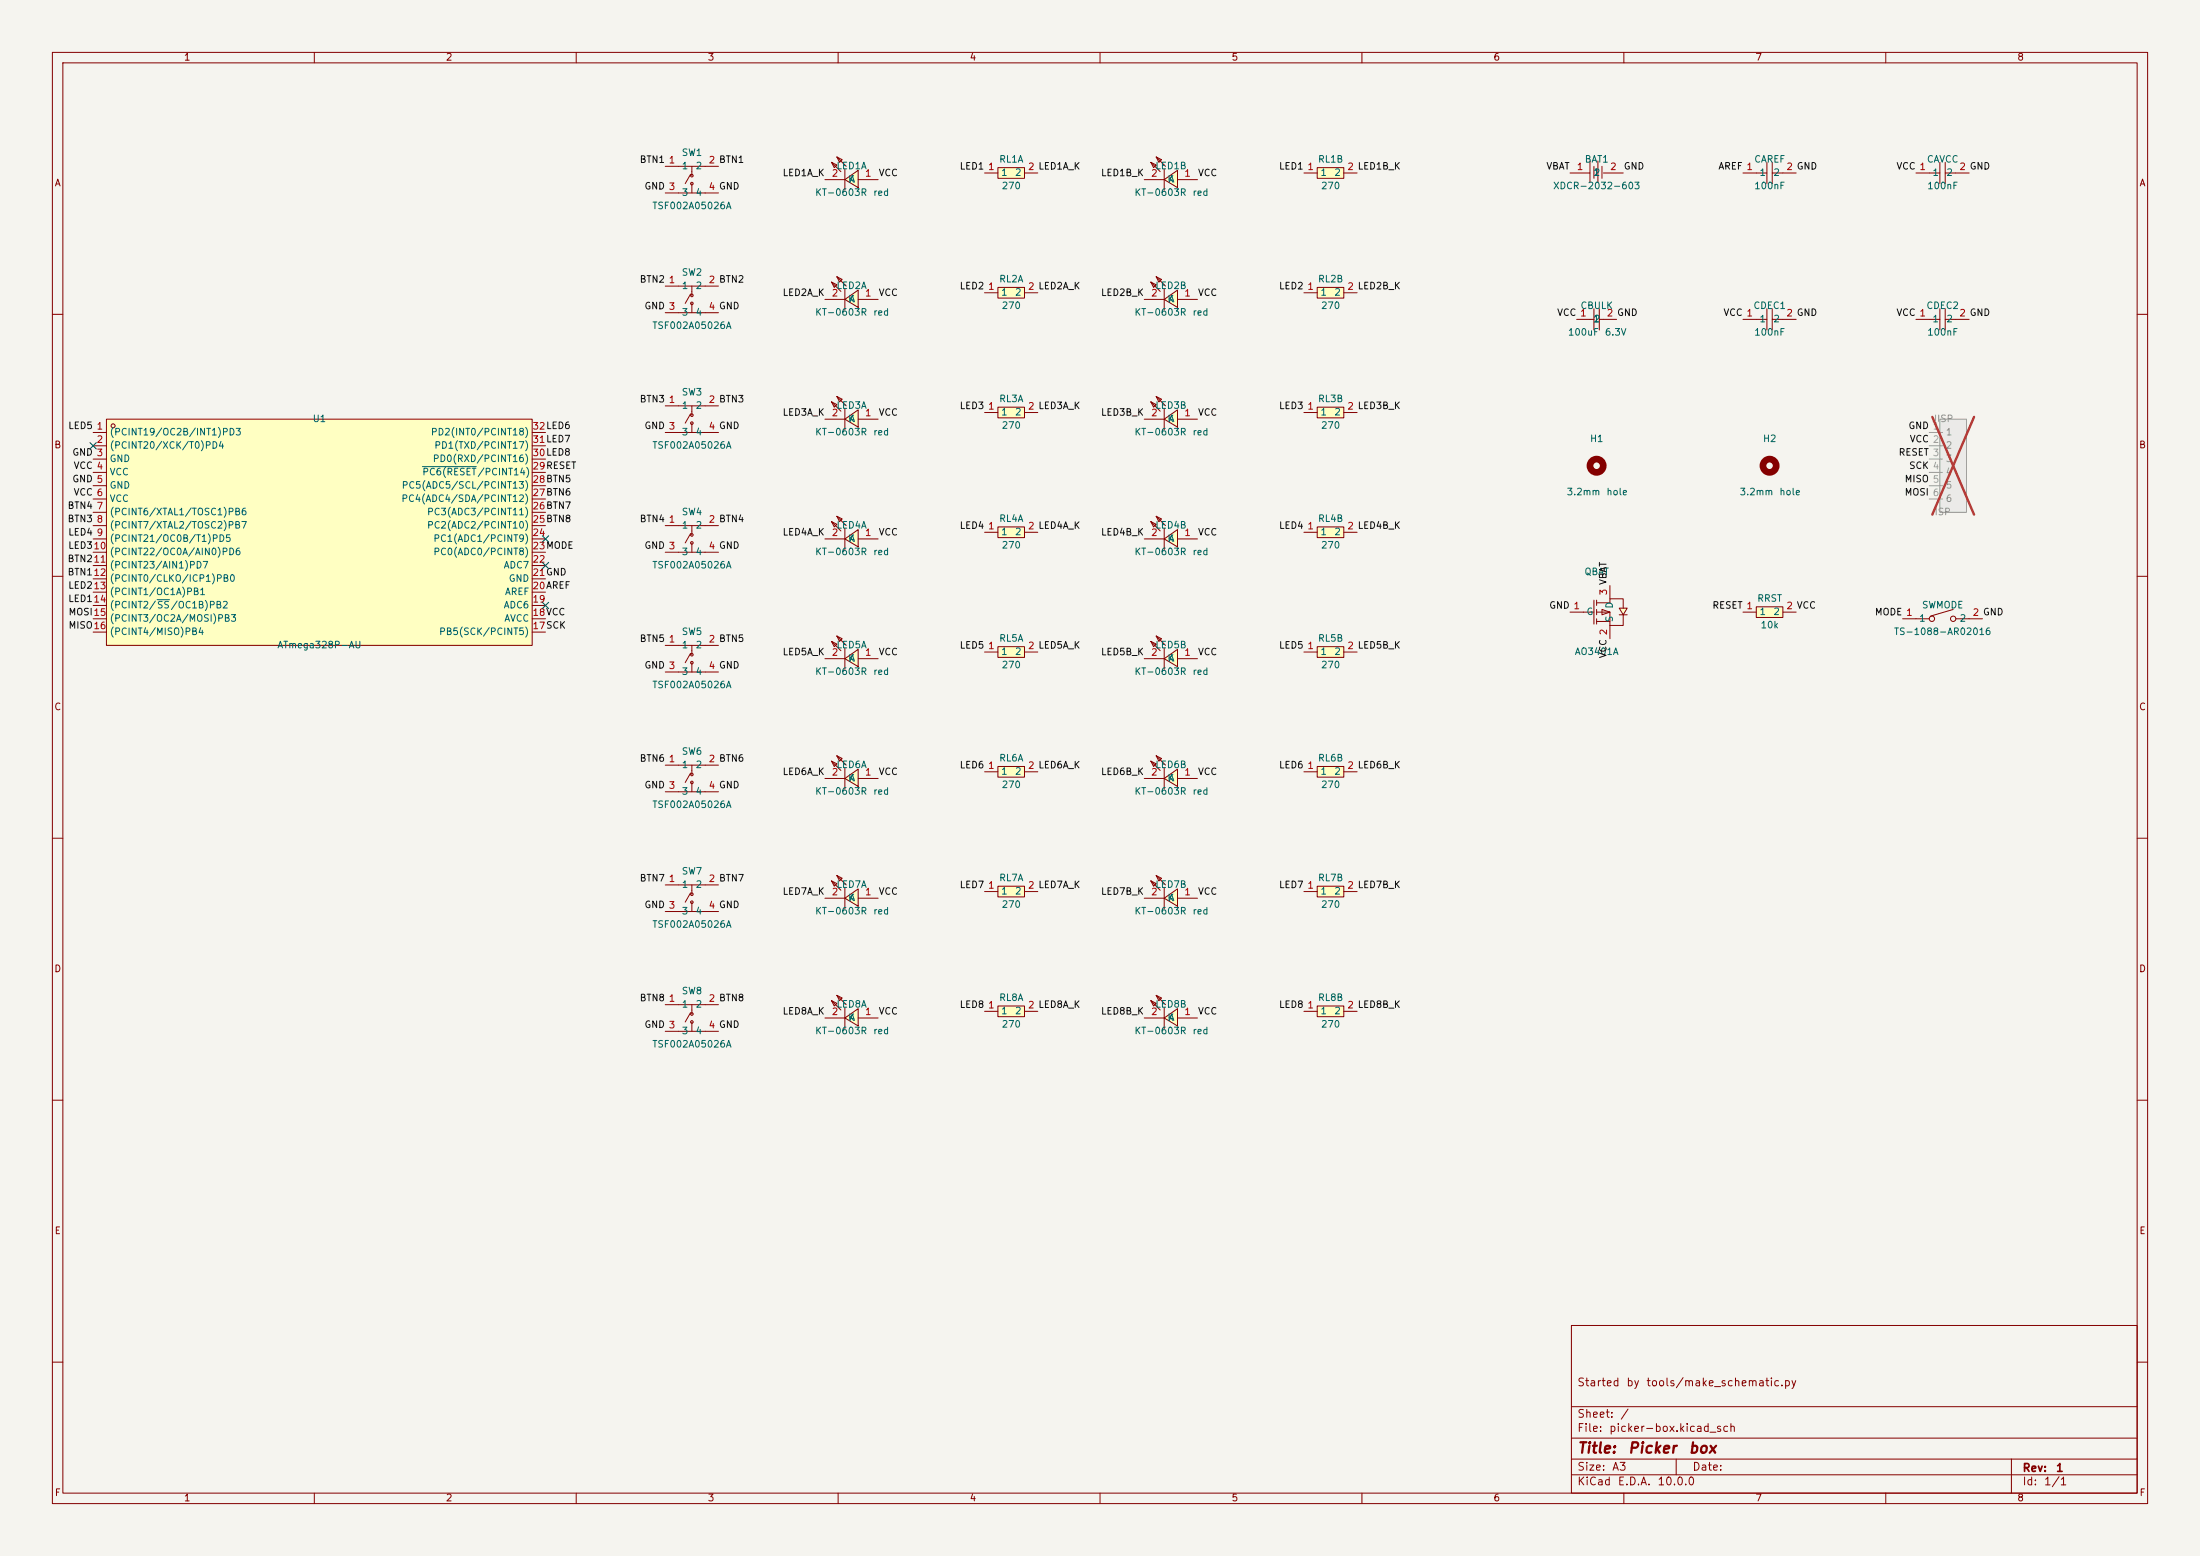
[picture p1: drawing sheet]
<svg xmlns="http://www.w3.org/2000/svg" width="420mm" height="297mm" viewBox="0 0 420 297" stroke-linecap="round" stroke-linejoin="round" font-family="sans-serif">
<path d="M0 0h420v297h-420z" fill="#f5f4ef" stroke="#f5f4ef" stroke-width=".19"/>
<g fill="none" stroke="#840000" stroke-width=".19">
<path d="M10 10h400v277h-400zM12 12h396v273h-396zM60 10v2M110 10v2M160 10v2M210 10v2M260 10v2M310 10v2M360 10v2M10 60h2M408 60h2M10 110h2"/>
<path d="M408 110h2M10 160h2M408 160h2M10 210h2M408 210h2M300 253h108v32h-108zM10 260h2M300 278.5h108M300 274.5h108M300 268.5h108M320 278.5v3M384 278.5v6.5"/>
<path d="M408 260h2M60 285v2M110 285v2M160 285v2M210 285v2M260 285v2M300 281.5h108M310 285v2M360 285v2"/>
</g>
<path d="M190.5 146.3h5.1v2h-5.1z" fill="#ffffc2"/>
<path d="M188 147.3h2.5M190.5 146.3h5.1v2h-5.1zM195.6 147.3h2.5" fill="none" stroke="#840000" stroke-width=".19"/>
<path d="M251.5 169.2h5v2h-5z" fill="#ffffc2"/>
<path d="M248.9 170.2h2.6M251.5 169.2h5v2h-5zM256.5 170.2h2.6" fill="none" stroke="#840000" stroke-width=".19"/>
<path d="M251.5 146.3h5v2h-5z" fill="#ffffc2"/>
<g fill="none" stroke="#840000" stroke-width=".19">
<path d="M365.8 33h4.5M370.3 31v4M371.3 33h4.6M371.3 31v4M363.2 118.1h5.1M372.9 116.3l-4.4 1.3M373.4 118.1h5.1M248.9 147.3h2.6M251.5 146.3h5v2h-5zM256.5 147.3h2.6"/>
<circle cx="368.8" cy="118.1" r=".51"/>
<circle cx="372.9" cy="118.1" r=".51"/>
</g>
<g fill="#ffffc2">
<path d="M219.7 99.6l1 .5-.5 .5z"/>
<path d="M220.7 98.5l1 .6-.5 .5z"/>
<path d="M222.2 102.9l2.6-1.8v3.3z"/>
</g>
<path d="M219.7 99.6l1 .5-.5 .5zM219.7 99.6l1.8 1.8M220.7 98.5l1 .6-.5 .5zM220.7 98.5l1.8 1.8M218.4 102.9h3.8M222.2 102.9l2.6-1.8v3.3zM222.2 100.8v4.1M224.8 102.9h3.8" fill="none" stroke="#840000" stroke-width=".19"/>
<path d="M20.3 80h81.3v43.2h-81.3z" fill="#ffffc2"/>
<g fill="none" stroke="#840000" stroke-width=".19">
<path d="M304.3 58.9v4.1M305.3 58.9v4.1M301 61h3.3M305.3 61h3.3M17.8 82.6h2.5M17.8 85.1h2.5M17.8 87.6h2.5M17.8 90.2h2.5M17.8 92.7h2.5M17.8 95.3h2.5M17.8 97.8h2.5M20.3 80h81.3v43.2h-81.3z"/>
<path d="M101.6 82.6h2.5M101.6 85.1h2.5M101.6 87.6h2.5M101.6 90.2h2.5M101.6 92.7h2.5M101.6 95.3h2.5M101.6 97.8h2.5M17.8 100.3h2.5M17.8 102.9h2.5M17.8 105.4h2.5M17.8 108h2.5M17.8 110.5h2.5"/>
<path d="M17.8 113h2.5M17.8 115.6h2.5M17.8 118.1h2.5M101.6 100.3h2.5M101.6 102.9h2.5M101.6 105.4h2.5M101.6 108h2.5M101.6 110.5h2.5M101.6 113h2.5M101.6 115.6h2.5M101.6 118.1h2.5M17.8 120.7h2.5"/>
<path d="M101.6 120.7h2.5"/>
<circle cx="21.6" cy="81.3" r=".38"/>
</g>
<path d="M80.6 89.1h10.3M30 114.5h2.4" fill="none" stroke="#006464" stroke-width=".19"/>
<circle cx="304.8" cy="88.9" r="1.27" fill="none" stroke="#840000" stroke-width="1.3"/>
<path d="M335.3 115.8h5.1v2.1h-5.1z" fill="#ffffc2"/>
<path d="M332.7 116.8h2.6M335.3 115.8h5.1v2.1h-5.1zM340.4 116.8h2.5" fill="none" stroke="#840000" stroke-width=".19"/>
<path d="M251.5 192h5v2.1h-5z" fill="#ffffc2"/>
<path d="M248.9 193h2.6M251.5 192h5v2.1h-5zM256.5 193h2.6" fill="none" stroke="#840000" stroke-width=".19"/>
<g fill="#ffffc2">
<path d="M219.7 191l1 .5-.5 .5z"/>
<path d="M220.7 190l1 .5-.5 .5z"/>
<path d="M222.2 194.3l2.6-1.8v3.3z"/>
</g>
<path d="M218.4 194.3h3.8M219.7 191l1 .5-.5 .5zM219.7 191l1.8 1.8M220.7 190l1 .5-.5 .5zM220.7 190l1.8 1.8M222.2 194.3l2.6-1.8v3.3zM222.2 192.3v4M224.8 194.3h3.8" fill="none" stroke="#840000" stroke-width=".19"/>
<g fill="#ffffc2">
<path d="M219.7 168.2l1 .5-.5 .5z"/>
<path d="M220.7 167.1l1 .5-.5 .6z"/>
<path d="M222.2 171.5l2.6-1.8v3.3z"/>
</g>
<path d="M218.4 171.5h3.8M219.7 168.2l1 .5-.5 .5zM219.7 168.2l1.8 1.7M220.7 167.1l1 .5-.5 .6zM220.7 167.1l1.8 1.8M222.2 171.5l2.6-1.8v3.3zM222.2 169.4v4.1M224.8 171.5h3.8" fill="none" stroke="#840000" stroke-width=".19"/>
<circle cx="337.8" cy="88.9" r="1.27" fill="none" stroke="#840000" stroke-width="1.3"/>
<path d="M370.3 80h5.1v17.8h-5.1z" fill="#ebeae8"/>
<path d="M368.3 82.6h2.5M368.3 85.1h2.5M368.3 87.6h2.5M368.3 90.2h2.5M368.3 92.7h2.5M368.3 95.3h2.5M370.3 80h5.1v17.8h-5.1z" fill="none" stroke="#9c9b98" stroke-width=".19"/>
<path d="M368.9 79.6l8 18.6M376.9 79.6l-8 18.6" fill="none" stroke="#e12e31" stroke-width=".46"/>
<g fill="#ffffc2">
<path d="M305.8 116.3l1.5 .5-1.5 .6z"/>
<path d="M309.1 116.1h1.5l-.7 1.3z"/>
</g>
<g fill="none" stroke="#840000" stroke-width=".19">
<path d="M299.7 116.8h4.6M304.3 114.5v4.6M304.8 116.8h2.5v2.6M304.8 115.1h2.5v-.8h2.6v1.8M304.8 114.5v1.1M304.8 116.3v1.1M304.8 118.1v1M304.8 118.6h2.5M305.8 116.3l1.5 .5-1.5 .6zM307.3 111.8v2.5M307.3 119.4v2.5M309.1 116.1h1.5l-.7 1.3z"/>
<path d="M309.1 117.4h1.5M309.9 117.4v2h-2.6"/>
</g>
<g fill="#ffffc2">
<path d="M219.7 122.4l1 .5-.5 .5z"/>
<path d="M220.7 121.4l1 .5-.5 .5z"/>
<path d="M222.2 125.7l2.6-1.8v3.3z"/>
</g>
<path d="M218.4 125.7h3.8M219.7 122.4l1 .5-.5 .5zM219.7 122.4l1.8 1.8M220.7 121.4l1 .5-.5 .5zM220.7 121.4l1.8 1.8M222.2 125.7l2.6-1.8v3.3zM222.2 123.7v4.1M224.8 125.7h3.8" fill="none" stroke="#840000" stroke-width=".19"/>
<g fill="#ffffc2">
<path d="M219.7 145.3l1 .5-.5 .5z"/>
<path d="M220.7 144.3l1 .5-.5 .5z"/>
<path d="M222.2 148.6l2.6-1.8v3.3z"/>
</g>
<path d="M370.3 58.9v4.1M371.3 58.9v4.1M365.8 61h4.5M371.3 61h4.6M218.4 148.6h3.8M219.7 145.3l1 .5-.5 .5zM219.7 145.3l1.8 1.8M220.7 144.3l1 .5-.5 .5zM220.7 144.3l1.8 1.8M222.2 148.6l2.6-1.8v3.3zM222.2 146.6v4M224.8 148.6h3.8" fill="none" stroke="#840000" stroke-width=".19"/>
<path d="M251.5 123.4h5v2.1h-5z" fill="#ffffc2"/>
<path d="M337.3 58.9v4.1M338.3 58.9v4.1M332.7 61h4.6M338.3 61h4.6M248.9 124.5h2.6M251.5 123.4h5v2.1h-5zM256.5 124.5h2.6" fill="none" stroke="#840000" stroke-width=".19"/>
<path d="M190.5 192h5.1v2.1h-5.1z" fill="#ffffc2"/>
<path d="M188 193h2.5M190.5 192h5.1v2.1h-5.1zM195.6 193h2.5" fill="none" stroke="#840000" stroke-width=".19"/>
<path d="M190.5 169.2h5.1v2h-5.1z" fill="#ffffc2"/>
<path d="M332.7 33h4.6M337.3 31v4M338.3 33h4.6M338.3 31v4M188 170.2h2.5M190.5 169.2h5.1v2h-5.1zM195.6 170.2h2.5" fill="none" stroke="#840000" stroke-width=".19"/>
<path d="M190.5 123.4h5.1v2.1h-5.1z" fill="#ffffc2"/>
<path d="M188 124.5h2.5M190.5 123.4h5.1v2.1h-5.1zM195.6 124.5h2.5" fill="none" stroke="#840000" stroke-width=".19"/>
<path d="M251.5 54.9h5v2h-5z" fill="#ffffc2"/>
<g fill="none" stroke="#840000" stroke-width=".19">
<path d="M299.7 33h3.8M303.5 30.7v4.1M304.3 31.8v2.2M305 30.7v4.1M305.8 31.8v2.2M306.1 33h3.8M248.9 55.9h2.6M251.5 54.9h5v2h-5zM256.5 55.9h2.6M127 191.8h10.2M127 196.9h10.2M131.8 193.3l-1 1.8"/>
<path d="M132.1 191.8v1.8M132.1 195.1v1.8"/>
<circle cx="132.1" cy="195.1" r=".25"/>
<circle cx="132.1" cy="193.6" r=".25"/>
</g>
<g fill="#ffffc2">
<path d="M158.7 145.3l1.1 .5-.5 .5z"/>
<path d="M159.8 144.3l1 .5-.5 .5z"/>
<path d="M161.3 148.6l2.5-1.8v3.3z"/>
</g>
<g fill="none" stroke="#840000" stroke-width=".19">
<path d="M127 100.3h10.2M127 105.4h10.2M131.8 101.8l-1 1.8M132.1 100.3v1.8M132.1 103.6v1.8M127 123.2h10.2M127 128.3h10.2M131.8 124.7l-1 1.8M132.1 123.2v1.8M132.1 126.5v1.8M157.5 148.6h3.8M158.7 145.3l1.1 .5-.5 .5z"/>
<path d="M158.7 145.3l1.8 1.8M159.8 144.3l1 .5-.5 .5zM159.8 144.3l1.7 1.8M161.3 148.6l2.5-1.8v3.3zM161.3 146.6v4M163.8 148.6h3.8"/>
<circle cx="132.1" cy="102.1" r=".25"/>
<circle cx="132.1" cy="103.6" r=".25"/>
<circle cx="132.1" cy="125" r=".25"/>
<circle cx="132.1" cy="126.5" r=".25"/>
</g>
<g fill="#ffffc2">
<path d="M158.7 122.4l1.1 .5-.5 .5z"/>
<path d="M159.8 121.4l1 .5-.5 .5z"/>
<path d="M161.3 125.7l2.5-1.8v3.3z"/>
</g>
<path d="M157.5 125.7h3.8M158.7 122.4l1.1 .5-.5 .5zM158.7 122.4l1.8 1.8M159.8 121.4l1 .5-.5 .5zM159.8 121.4l1.7 1.8M161.3 125.7l2.5-1.8v3.3zM161.3 123.7v4.1M163.8 125.7h3.8" fill="none" stroke="#840000" stroke-width=".19"/>
<g fill="#ffffc2">
<path d="M158.7 99.6l1.1 .5-.5 .5z"/>
<path d="M159.8 98.5l1 .6-.5 .5z"/>
<path d="M161.3 102.9l2.5-1.8v3.3z"/>
</g>
<path d="M158.7 99.6l1.1 .5-.5 .5zM158.7 99.6l1.8 1.8M159.8 98.5l1 .6-.5 .5zM159.8 98.5l1.7 1.8M157.5 102.9h3.8M161.3 102.9l2.5-1.8v3.3zM161.3 100.8v4.1M163.8 102.9h3.8" fill="none" stroke="#840000" stroke-width=".19"/>
<g fill="#ffffc2">
<path d="M158.7 168.2l1.1 .5-.5 .5z"/>
<path d="M159.8 167.1l1 .5-.5 .6z"/>
<path d="M161.3 171.5l2.5-1.8v3.3z"/>
</g>
<path d="M157.5 171.5h3.8M158.7 168.2l1.1 .5-.5 .5zM158.7 168.2l1.8 1.7M159.8 167.1l1 .5-.5 .6zM159.8 167.1l1.7 1.8M161.3 171.5l2.5-1.8v3.3zM161.3 169.4v4.1M163.8 171.5h3.8" fill="none" stroke="#840000" stroke-width=".19"/>
<g fill="#ffffc2">
<path d="M158.7 191l1.1 .5-.5 .5z"/>
<path d="M159.8 190l1 .5-.5 .5z"/>
<path d="M161.3 194.3l2.5-1.8v3.3z"/>
</g>
<g fill="none" stroke="#840000" stroke-width=".19">
<path d="M127 146.1h10.2M127 151.1h10.2M131.8 147.6l-1 1.7M132.1 146.1v1.7M132.1 149.3v1.8M127 168.9h10.2M127 174h10.2M131.8 170.4l-1 1.8M132.1 168.9v1.8M132.1 172.2v1.8M157.5 194.3h3.8M158.7 191l1.1 .5-.5 .5z"/>
<path d="M158.7 191l1.8 1.8M159.8 190l1 .5-.5 .5zM159.8 190l1.7 1.8M161.3 194.3l2.5-1.8v3.3zM161.3 192.3v4M163.8 194.3h3.8"/>
<circle cx="132.1" cy="149.3" r=".25"/>
<circle cx="132.1" cy="147.8" r=".25"/>
<circle cx="132.1" cy="172.2" r=".25"/>
<circle cx="132.1" cy="170.7" r=".25"/>
</g>
<path d="M190.5 32h5.1v2h-5.1z" fill="#ffffc2"/>
<path d="M188 33h2.5M190.5 32h5.1v2h-5.1zM195.6 33h2.5" fill="none" stroke="#840000" stroke-width=".19"/>
<g fill="#ffffc2">
<path d="M158.7 53.9l1.1 .5-.5 .5z"/>
<path d="M159.8 52.8l1 .5-.5 .6z"/>
<path d="M161.3 57.2l2.5-1.8v3.3z"/>
</g>
<path d="M157.5 57.2h3.8M158.7 53.9l1.1 .5-.5 .5zM158.7 53.9l1.8 1.7M159.8 52.8l1 .5-.5 .6zM159.8 52.8l1.7 1.8M161.3 57.2l2.5-1.8v3.3zM161.3 55.1v4.1M163.8 57.2h3.8" fill="none" stroke="#840000" stroke-width=".19"/>
<g fill="#ffffc2">
<path d="M158.7 76.7l1.1 .5-.5 .5z"/>
<path d="M159.8 75.7l1 .5-.5 .5z"/>
<path d="M161.3 80l2.5-1.8v3.3z"/>
</g>
<path d="M158.7 76.7l1.1 .5-.5 .5zM158.7 76.7l1.8 1.8M159.8 75.7l1 .5-.5 .5zM159.8 75.7l1.7 1.8M161.3 78v4M157.5 80h3.8M161.3 80l2.5-1.8v3.3zM163.8 80h3.8" fill="none" stroke="#840000" stroke-width=".19"/>
<path d="M251.5 100.6h5v2h-5z" fill="#ffffc2"/>
<path d="M248.9 101.6h2.6M251.5 100.6h5v2h-5zM256.5 101.6h2.6" fill="none" stroke="#840000" stroke-width=".19"/>
<g fill="#ffffc2">
<path d="M219.7 76.7l1 .5-.5 .5z"/>
<path d="M220.7 75.7l1 .5-.5 .5z"/>
<path d="M222.2 80l2.6-1.8v3.3z"/>
</g>
<path d="M219.7 76.7l1 .5-.5 .5zM219.7 76.7l1.8 1.8M220.7 75.7l1 .5-.5 .5zM220.7 75.7l1.8 1.8M222.2 78v4M218.4 80h3.8M222.2 80l2.6-1.8v3.3zM224.8 80h3.8" fill="none" stroke="#840000" stroke-width=".19"/>
<path d="M251.5 77.7h5v2.1h-5z" fill="#ffffc2"/>
<g fill="none" stroke="#840000" stroke-width=".19">
<path d="M127 54.6h10.2M127 59.7h10.2M131.8 56.1l-1 1.8M132.1 54.6v1.8M132.1 57.9v1.8M127 77.5h10.2M131.8 79l-1 1.8M132.1 77.5v1.8M248.9 78.7h2.6M251.5 77.7h5v2.1h-5zM256.5 78.7h2.6M127 82.6h10.2"/>
<path d="M132.1 80.8v1.8"/>
<circle cx="132.1" cy="56.4" r=".25"/>
<circle cx="132.1" cy="57.9" r=".25"/>
<circle cx="132.1" cy="79.3" r=".25"/>
<circle cx="132.1" cy="80.8" r=".25"/>
</g>
<path d="M190.5 54.9h5.1v2h-5.1z" fill="#ffffc2"/>
<g fill="none" stroke="#840000" stroke-width=".19">
<path d="M127 31.8h10.2M127 36.8h10.2M131.8 33.3l-1 1.7M132.1 31.8v1.7M132.1 35v1.8M188 55.9h2.5M190.5 54.9h5.1v2h-5.1zM195.6 55.9h2.5"/>
<circle cx="132.1" cy="35.1" r=".25"/>
<circle cx="132.1" cy="33.5" r=".25"/>
</g>
<g fill="#ffffc2">
<path d="M158.7 31l1.1 .5-.5 .5z"/>
<path d="M159.8 30l1 .5-.5 .5z"/>
<path d="M161.3 34.3l2.5-1.8v3.3z"/>
</g>
<path d="M157.5 34.3h3.8M158.7 31l1.1 .5-.5 .5zM158.7 31l1.8 1.8M159.8 30l1 .5-.5 .5zM159.8 30l1.7 1.8M161.3 34.3l2.5-1.8v3.3zM161.3 32.3v4M163.8 34.3h3.8" fill="none" stroke="#840000" stroke-width=".19"/>
<g fill="#ffffc2">
<path d="M219.7 53.9l1 .5-.5 .5z"/>
<path d="M220.7 52.8l1 .5-.5 .6z"/>
<path d="M222.2 57.2l2.6-1.8v3.3z"/>
</g>
<path d="M218.4 57.2h3.8M219.7 53.9l1 .5-.5 .5zM219.7 53.9l1.8 1.7M220.7 52.8l1 .5-.5 .6zM220.7 52.8l1.8 1.8M222.2 57.2l2.6-1.8v3.3zM222.2 55.1v4.1M224.8 57.2h3.8" fill="none" stroke="#840000" stroke-width=".19"/>
<g fill="#ffffc2">
<path d="M219.7 31l1 .5-.5 .5z"/>
<path d="M220.7 30l1 .5-.5 .5z"/>
<path d="M222.2 34.3l2.6-1.8v3.3z"/>
</g>
<path d="M218.4 34.3h3.8M219.7 31l1 .5-.5 .5zM219.7 31l1.8 1.8M220.7 30l1 .5-.5 .5zM220.7 30l1.8 1.8M222.2 34.3l2.6-1.8v3.3zM222.2 32.3v4M224.8 34.3h3.8" fill="none" stroke="#840000" stroke-width=".19"/>
<path d="M190.5 77.7h5.1v2.1h-5.1z" fill="#ffffc2"/>
<path d="M188 78.7h2.5M190.5 77.7h5.1v2.1h-5.1zM195.6 78.7h2.5" fill="none" stroke="#840000" stroke-width=".19"/>
<path d="M190.5 100.6h5.1v2h-5.1z" fill="#ffffc2"/>
<path d="M188 101.6h2.5M190.5 100.6h5.1v2h-5.1zM195.6 101.6h2.5" fill="none" stroke="#840000" stroke-width=".19"/>
<path d="M251.5 32h5v2h-5z" fill="#ffffc2"/>
<path d="M248.9 33h2.6M251.5 32h5v2h-5zM256.5 33h2.6" fill="none" stroke="#840000" stroke-width=".19"/>
<path d="M17.2 84.5l1.2 1.2M18.4 84.5l-1.2 1.2M103.5 107.3l1.2 1.3M103.5 115l1.2 1.2M103.5 102.3l1.2 1.2M104.7 107.3l-1.2 1.3M104.7 115l-1.2 1.2M104.7 102.3l-1.2 1.2" fill="none" stroke="#000084" stroke-width=".19"/>
<g font-size="2" fill="#840000">
<text x="301" y="277.9">Title:</text>
<text x="310.6" y="277.9">Picker</text>
<text x="322.2" y="277.9">box</text>
</g>
<g font-size="1.5" fill="#840000">
<text x="301" y="265">Started</text>
<text x="310.4" y="265">by</text>
<text x="314.2" y="265">tools/make_schematic.py</text>
<text x="301" y="273.7">File:</text>
<text x="301" y="271">Sheet:</text>
<text x="307.1" y="273.7">picker-box.kicad_sch</text>
<text x="309.2" y="271">/</text>
<text x="301" y="281.1">Size:</text>
<text x="307.6" y="281.1">A3</text>
<text x="323" y="281.1">Date:</text>
<text x="386" y="281.3">Rev:</text>
<text x="392.4" y="281.3">1</text>
<text x="301" y="283.9">KiCad</text>
<text x="308.7" y="283.9">E.D.A.</text>
<text x="316.3" y="283.9">10.0.0</text>
<text x="386" y="283.9">Id:</text>
<text x="390.1" y="283.9">1/1</text>
</g>
<g font-size="1.3" fill="#840000">
<text x="35" y="11.9">1</text>
<text x="85" y="11.9">2</text>
<text x="135" y="11.9">3</text>
<text x="185" y="11.9">4</text>
<text x="235" y="11.9">5</text>
<text x="285" y="11.9">6</text>
<text x="335" y="11.9">7</text>
<text x="385" y="11.9">8</text>
<text x="10.3" y="35.9">A</text>
<text x="408.3" y="35.9">A</text>
<text x="10.3" y="85.9">B</text>
<text x="408.2" y="85.9">B</text>
<text x="10.3" y="135.9">C</text>
<text x="408.2" y="135.9">C</text>
<text x="10.3" y="185.9">D</text>
<text x="408.2" y="185.9">D</text>
<text x="10.3" y="235.9">E</text>
<text x="408.3" y="235.9">E</text>
<text x="10.3" y="285.9">F</text>
<text x="35" y="286.9">1</text>
<text x="85" y="286.9">2</text>
<text x="135" y="286.9">3</text>
<text x="185" y="286.9">4</text>
<text x="235" y="286.9">5</text>
<text x="285" y="286.9">6</text>
<text x="335" y="286.9">7</text>
<text x="385" y="286.9">8</text>
<text x="408.3" y="285.9">F</text>
</g>
<g font-size="1.3" fill="#0f0f0f">
<text x="122" y="31.4">BTN1</text>
<text x="149.3" y="33.9">LED1A_K</text>
<text x="167.6" y="33.9">VCC</text>
<text x="183.1" y="32.7">LED1</text>
<text x="210.1" y="33.9">LED1B_K</text>
<text x="228.6" y="33.9">VCC</text>
<text x="244.1" y="32.7">LED1</text>
<text x="295.1" y="32.7">VBAT</text>
<text x="309.9" y="32.7">GND</text>
<text x="327.9" y="32.7">AREF 1</text>
<text x="361.9" y="32.7">VCC 1</text>
<text x="122.9" y="36.5">GND 3</text>
<text x="122" y="54.3">BTN2</text>
<text x="122.9" y="59.3">GND 3</text>
<text x="149.3" y="56.8">LED2A_K</text>
<text x="167.6" y="56.8">VCC</text>
<text x="183.1" y="55.5">LED2</text>
<text x="210.1" y="56.8">LED2B_K</text>
<text x="228.6" y="56.8">VCC</text>
<text x="244.1" y="55.5">LED2</text>
<text x="297.2" y="60.6">VCC 1</text>
<text x="328.9" y="60.6">VCC 1</text>
<text x="361.9" y="60.6">VCC 1</text>
<text x="122" y="77.1">BTN3</text>
<text x="12.9" y="82.2">LED5</text>
<text x="122.9" y="82.2">GND 3</text>
<text x="149.3" y="79.7">LED3A_K</text>
<text x="167.6" y="79.7">VCC</text>
<text x="183.1" y="78.4">LED3</text>
<text x="210.1" y="79.7">LED3B_K</text>
<text x="228.6" y="79.7">VCC</text>
<text x="244.1" y="78.4">LED3</text>
<text x="364.2" y="82.2">GND 1</text>
<text x="13.7" y="87.3">GND 3</text>
<text x="13.9" y="89.8">VCC 4</text>
<text x="362.4" y="87.3">RESET 3</text>
<text x="364.3" y="89.8">SCK 4</text>
<text x="364.5" y="84.7">VCC 2</text>
<text x="13.7" y="92.4">GND 5</text>
<text x="13.9" y="94.9">VCC 6</text>
<text x="363.5" y="94.9">MOSI 6</text>
<text x="363.5" y="92.4">MISO 5</text>
<text x="12.8" y="100">BTN3</text>
<text x="12.8" y="97.4">BTN4</text>
<text x="122" y="100">BTN4</text>
<text x="183.1" y="101.3">LED4</text>
<text x="244.1" y="101.3">LED4</text>
<text x="12.8" y="107.6">BTN211</text>
<text x="12.9" y="102.5">LED4</text>
<text x="12.9" y="105.1">LED310</text>
<text x="122.9" y="105.1">GND 3</text>
<text x="149.3" y="102.5">LED4A_K</text>
<text x="167.6" y="102.5">VCC</text>
<text x="210.1" y="102.5">LED4B_K</text>
<text x="228.6" y="102.5">VCC</text>
<text x="12.8" y="110.1">BTN112</text>
<text x="12.9" y="112.7">LED213</text>
<text x="12.9" y="115.2">LED114</text>
<text x="13" y="117.8">MOSI15</text>
<text x="295.6" y="116.5">GND 1</text>
<text x="326.8" y="116.5">RESET 1</text>
<text x="357.8" y="117.8">MODE 1</text>
<text x="13" y="120.3">MISO16</text>
<text x="122" y="122.8">BTN5</text>
<text x="149.3" y="125.4">LED5A_K</text>
<text x="167.6" y="125.4">VCC</text>
<text x="183.1" y="124.1">LED5</text>
<text x="210.1" y="125.4">LED5B_K</text>
<text x="228.6" y="125.4">VCC</text>
<text x="244.1" y="124.1">LED5</text>
<text x="307" y="125.8" transform="rotate(-90 307 125.8)">VCC 2</text>
<text x="122.9" y="127.9">GND 3</text>
<text x="122" y="145.7">BTN6</text>
<text x="149.3" y="148.2">LED6A_K</text>
<text x="167.6" y="148.2">VCC</text>
<text x="183.1" y="147">LED6</text>
<text x="210.1" y="148.2">LED6B_K</text>
<text x="228.6" y="148.2">VCC</text>
<text x="244.1" y="147">LED6</text>
<text x="122.9" y="150.8">GND 3</text>
<text x="122" y="168.6">BTN7</text>
<text x="122.9" y="173.6">GND 3</text>
<text x="149.3" y="171.1">LED7A_K</text>
<text x="167.6" y="171.1">VCC</text>
<text x="183.1" y="169.8">LED7</text>
<text x="210.1" y="171.1">LED7B_K</text>
<text x="228.6" y="171.1">VCC</text>
<text x="244.1" y="169.8">LED7</text>
<text x="122" y="191.4">BTN8</text>
<text x="122.9" y="196.5">GND 3</text>
<text x="149.3" y="194">LED8A_K</text>
<text x="167.6" y="194">VCC</text>
<text x="183.1" y="192.7">LED8</text>
<text x="210.1" y="194">LED8B_K</text>
<text x="228.6" y="194">VCC</text>
<text x="244.1" y="192.7">LED8</text>
</g>
<g font-size="1.3" fill="#a90000">
<text x="127.6" y="31.5">1</text>
<text x="135.2" y="31.5">2 BTN1</text>
<text x="158.7" y="34">2</text>
<text x="165" y="34">1</text>
<text x="188.5" y="32.8">1</text>
<text x="196.1" y="32.8">2 LED1A_K</text>
<text x="219.6" y="34">2</text>
<text x="226" y="34">1</text>
<text x="249.5" y="32.8">1</text>
<text x="257.1" y="32.8">2 LED1B_K</text>
<text x="300.9" y="32.8">1</text>
<text x="307.3" y="32.8">2</text>
<text x="340.9" y="32.8">2 GND</text>
<text x="373.9" y="32.8">2 GND</text>
<text x="135.2" y="36.6">4 GND</text>
<text x="127.6" y="54.4">1</text>
<text x="135.2" y="54.4">2 BTN2</text>
<text x="135.2" y="59.4">4 GND</text>
<text x="158.7" y="56.9">2</text>
<text x="165" y="56.9">1</text>
<text x="188.5" y="55.6">1</text>
<text x="196.1" y="55.6">2 LED2A_K</text>
<text x="219.6" y="56.9">2</text>
<text x="226" y="56.9">1</text>
<text x="249.5" y="55.6">1</text>
<text x="257.1" y="55.6">2 LED2B_K</text>
<text x="306.6" y="60.7">2 GND</text>
<text x="340.9" y="60.7">2 GND</text>
<text x="373.9" y="60.7">2 GND</text>
<text x="127.6" y="77.2">1</text>
<text x="135.2" y="77.2">2 BTN3</text>
<text x="18.3" y="82.3">1</text>
<text x="101.6" y="82.3">32LED6</text>
<text x="135.2" y="82.3">4 GND</text>
<text x="158.7" y="79.8">2</text>
<text x="165" y="79.8">1</text>
<text x="188.5" y="78.5">1</text>
<text x="196.1" y="78.5">2 LED3A_K</text>
<text x="219.6" y="79.8">2</text>
<text x="226" y="79.8">1</text>
<text x="249.5" y="78.5">1</text>
<text x="257.1" y="78.5">2 LED3B_K</text>
<text x="18.3" y="84.8">2</text>
<text x="101.6" y="89.9">29RESET</text>
<text x="101.6" y="87.4">30LED8</text>
<text x="101.6" y="84.8">31LED7</text>
<text x="101.6" y="95">27BTN6</text>
<text x="101.6" y="92.5">28BTN5</text>
<text x="18.3" y="97.5">7</text>
<text x="18.3" y="100.1">8</text>
<text x="101.6" y="100.1">25BTN8</text>
<text x="101.6" y="97.5">26BTN7</text>
<text x="127.6" y="100.1">1</text>
<text x="135.2" y="100.1">2 BTN4</text>
<text x="188.5" y="101.3">1</text>
<text x="196.1" y="101.3">2 LED4A_K</text>
<text x="249.5" y="101.3">1</text>
<text x="257.1" y="101.3">2 LED4B_K</text>
<text x="18.3" y="102.6">9</text>
<text x="101.6" y="107.7">22</text>
<text x="101.6" y="105.2">23MODE</text>
<text x="101.6" y="102.6">24</text>
<text x="135.2" y="105.2">4 GND</text>
<text x="158.7" y="102.6">2</text>
<text x="165" y="102.6">1</text>
<text x="219.6" y="102.6">2</text>
<text x="226" y="102.6">1</text>
<text x="101.6" y="112.8">20AREF</text>
<text x="101.6" y="110.2">21GND</text>
<text x="307.1" y="113.7" transform="rotate(-90 307.1 113.7)">3 VBAT</text>
<text x="101.6" y="117.9">18VCC</text>
<text x="101.6" y="115.3">19</text>
<text x="340.9" y="116.6">2 VCC</text>
<text x="376.5" y="117.9">2 GND</text>
<text x="101.6" y="120.4">17SCK</text>
<text x="127.6" y="122.9">1</text>
<text x="135.2" y="122.9">2 BTN5</text>
<text x="158.7" y="125.5">2</text>
<text x="165" y="125.5">1</text>
<text x="188.5" y="124.2">1</text>
<text x="196.1" y="124.2">2 LED5A_K</text>
<text x="219.6" y="125.5">2</text>
<text x="226" y="125.5">1</text>
<text x="249.5" y="124.2">1</text>
<text x="257.1" y="124.2">2 LED5B_K</text>
<text x="135.2" y="128">4 GND</text>
<text x="127.6" y="145.8">1</text>
<text x="135.2" y="145.8">2 BTN6</text>
<text x="158.7" y="148.3">2</text>
<text x="165" y="148.3">1</text>
<text x="188.5" y="147.1">1</text>
<text x="196.1" y="147.1">2 LED6A_K</text>
<text x="219.6" y="148.3">2</text>
<text x="226" y="148.3">1</text>
<text x="249.5" y="147.1">1</text>
<text x="257.1" y="147.1">2 LED6B_K</text>
<text x="135.2" y="150.9">4 GND</text>
<text x="127.6" y="168.7">1</text>
<text x="135.2" y="168.7">2 BTN7</text>
<text x="135.2" y="173.7">4 GND</text>
<text x="158.7" y="171.2">2</text>
<text x="165" y="171.2">1</text>
<text x="188.5" y="169.9">1</text>
<text x="196.1" y="169.9">2 LED7A_K</text>
<text x="219.6" y="171.2">2</text>
<text x="226" y="171.2">1</text>
<text x="249.5" y="169.9">1</text>
<text x="257.1" y="169.9">2 LED7B_K</text>
<text x="127.6" y="191.5">1</text>
<text x="135.2" y="191.5">2 BTN8</text>
<text x="135.2" y="196.6">4 GND</text>
<text x="158.7" y="194.1">2</text>
<text x="165" y="194.1">1</text>
<text x="188.5" y="192.8">1</text>
<text x="196.1" y="192.8">2 LED8A_K</text>
<text x="219.6" y="194.1">2</text>
<text x="226" y="194.1">1</text>
<text x="249.5" y="192.8">1</text>
<text x="257.1" y="192.8">2 LED8B_K</text>
</g>
<g font-size="1.3" fill="#006464">
<text x="130" y="30.1">SW1</text>
<text x="130" y="32.6">1</text>
<text x="132.7" y="32.6">2</text>
<text x="159.6" y="32.6">LED1A</text>
<text x="161.8" y="35.2">K</text>
<text x="162" y="35.2">A</text>
<text x="190.6" y="31.3">RL1A</text>
<text x="191" y="33.9">1</text>
<text x="193.7" y="33.9">2</text>
<text x="220.5" y="32.6">LED1B</text>
<text x="222.8" y="35.2">K</text>
<text x="223" y="35.2">A</text>
<text x="251.5" y="31.3">RL1B</text>
<text x="252" y="33.9">1</text>
<text x="254.6" y="33.9">2</text>
<text x="302.4" y="31.3">BAT1</text>
<text x="304" y="33.9">1</text>
<text x="304.1" y="33.9">2</text>
<text x="334.8" y="31.3">CAREF</text>
<text x="335.8" y="33.9">1</text>
<text x="338.4" y="33.9">2</text>
<text x="367.7" y="31.3">CAVCC</text>
<text x="368.8" y="33.9">1</text>
<text x="371.5" y="33.9">2</text>
<text x="124.4" y="40.2">TSF002A05026A</text>
<text x="130" y="37.7">3</text>
<text x="132.7" y="37.7">4</text>
<text x="155.5" y="37.7">KT-0603R</text>
<text x="166.6" y="37.7">red</text>
<text x="191.1" y="36.4">270</text>
<text x="216.5" y="37.7">KT-0603R</text>
<text x="227.6" y="37.7">red</text>
<text x="252.1" y="36.4">270</text>
<text x="296.4" y="36.4">XDCR-2032-603</text>
<text x="334.8" y="36.4">100nF</text>
<text x="367.8" y="36.4">100nF</text>
<text x="130" y="52.9">SW2</text>
<text x="130" y="55.5">1</text>
<text x="132.7" y="55.5">2</text>
<text x="159.6" y="55.5">LED2A</text>
<text x="161.8" y="58">K</text>
<text x="162" y="58">A</text>
<text x="190.6" y="54.2">RL2A</text>
<text x="191" y="56.7">1</text>
<text x="191.1" y="59.3">270</text>
<text x="193.7" y="56.7">2</text>
<text x="220.5" y="55.5">LED2B</text>
<text x="222.8" y="58">K</text>
<text x="223" y="58">A</text>
<text x="251.5" y="54.2">RL2B</text>
<text x="252" y="56.7">1</text>
<text x="252.1" y="59.3">270</text>
<text x="254.6" y="56.7">2</text>
<text x="301.6" y="59.3">CBULK</text>
<text x="334.6" y="59.3">CDEC1</text>
<text x="367.7" y="59.3">CDEC2</text>
<text x="124.4" y="63.1">TSF002A05026A</text>
<text x="130" y="60.6">3</text>
<text x="132.7" y="60.6">4</text>
<text x="155.5" y="60.6">KT-0603R</text>
<text x="166.6" y="60.6">red</text>
<text x="216.5" y="60.6">KT-0603R</text>
<text x="227.6" y="60.6">red</text>
<text x="299.2" y="64.4">100uF</text>
<text x="304" y="61.8">1</text>
<text x="304.1" y="61.8">2</text>
<text x="306.3" y="64.4">6.3V</text>
<text x="334.8" y="64.4">100nF</text>
<text x="335.8" y="61.8">1</text>
<text x="338.4" y="61.8">2</text>
<text x="367.8" y="64.4">100nF</text>
<text x="368.8" y="61.8">1</text>
<text x="371.5" y="61.8">2</text>
<text x="130" y="75.8">SW3</text>
<text x="190.6" y="77.1">RL3A</text>
<text x="251.5" y="77.1">RL3B</text>
<text x="20.8" y="83.4">(PCINT19/OC2B/INT1)PD3</text>
<text x="59.6" y="80.9">U1</text>
<text x="82.1" y="83.4">PD2(INT0/PCINT18)</text>
<text x="130" y="78.3">1</text>
<text x="130" y="83.4">3</text>
<text x="132.7" y="78.3">2</text>
<text x="132.7" y="83.4">4</text>
<text x="155.5" y="83.4">KT-0603R</text>
<text x="159.6" y="78.3">LED3A</text>
<text x="161.8" y="80.9">K</text>
<text x="162" y="80.9">A</text>
<text x="166.6" y="83.4">red</text>
<text x="191" y="79.6">1</text>
<text x="191.1" y="82.1">270</text>
<text x="193.7" y="79.6">2</text>
<text x="216.5" y="83.4">KT-0603R</text>
<text x="220.5" y="78.3">LED3B</text>
<text x="222.8" y="80.9">K</text>
<text x="223" y="80.9">A</text>
<text x="227.6" y="83.4">red</text>
<text x="252" y="79.6">1</text>
<text x="252.1" y="82.1">270</text>
<text x="254.6" y="79.6">2</text>
<text x="20.8" y="86">(PCINT20/XCK/T0)PD4</text>
<text x="20.8" y="88.5">GND</text>
<text x="82.5" y="88.5">PD0(RXD/PCINT16)</text>
<text x="82.8" y="86">PD1(TXD/PCINT17)</text>
<text x="124.4" y="86">TSF002A05026A</text>
<text x="303.4" y="84.7">H1</text>
<text x="336.4" y="84.7">H2</text>
<text x="20.8" y="91">VCC</text>
<text x="20.8" y="93.6">GND</text>
<text x="76.6" y="93.6">PC5(ADC5/SCL/PCINT13)</text>
<text x="80.5" y="91">PC6(RESET/PCINT14)</text>
<text x="299" y="94.8">3.2mm</text>
<text x="306.6" y="94.8">hole</text>
<text x="332" y="94.8">3.2mm</text>
<text x="339.6" y="94.8">hole</text>
<text x="20.8" y="96.1">VCC</text>
<text x="20.8" y="98.7">(PCINT6/XTAL1/TOSC1)PB6</text>
<text x="20.8" y="101.2">(PCINT7/XTAL2/TOSC2)PB7</text>
<text x="76.5" y="96.1">PC4(ADC4/SDA/PCINT12)</text>
<text x="81.4" y="101.2">PC2(ADC2/PCINT10)</text>
<text x="81.4" y="98.7">PC3(ADC3/PCINT11)</text>
<text x="130" y="98.7">SW4</text>
<text x="130" y="101.2">1</text>
<text x="132.7" y="101.2">2</text>
<text x="159.6" y="101.2">LED4A</text>
<text x="190.6" y="99.9">RL4A</text>
<text x="220.5" y="101.2">LED4B</text>
<text x="251.5" y="99.9">RL4B</text>
<text x="20.8" y="103.7">(PCINT21/OC0B/T1)PD5</text>
<text x="20.8" y="106.3">(PCINT22/OC0A/AIN0)PD6</text>
<text x="82.6" y="106.3">PC0(ADC0/PCINT8)</text>
<text x="82.6" y="103.7">PC1(ADC1/PCINT9)</text>
<text x="130" y="106.3">3</text>
<text x="132.7" y="106.3">4</text>
<text x="155.5" y="106.3">KT-0603R</text>
<text x="161.8" y="103.7">K</text>
<text x="162" y="103.7">A</text>
<text x="166.6" y="106.3">red</text>
<text x="191" y="102.5">1</text>
<text x="191.1" y="105">270</text>
<text x="193.7" y="102.5">2</text>
<text x="216.5" y="106.3">KT-0603R</text>
<text x="222.8" y="103.7">K</text>
<text x="223" y="103.7">A</text>
<text x="227.6" y="106.3">red</text>
<text x="252" y="102.5">1</text>
<text x="252.1" y="105">270</text>
<text x="254.6" y="102.5">2</text>
<text x="20.8" y="108.8">(PCINT23/AIN1)PD7</text>
<text x="20.8" y="111.4">(PCINT0/CLKO/ICP1)PB0</text>
<text x="20.8" y="113.9">(PCINT1/OC1A)PB1</text>
<text x="96.1" y="108.8">ADC7</text>
<text x="96.3" y="113.9">AREF</text>
<text x="97" y="111.4">GND</text>
<text x="124.4" y="108.8">TSF002A05026A</text>
<text x="302.4" y="110.1">QBAT</text>
<text x="20.8" y="116.4">(PCINT2/SS/OC1B)PB2</text>
<text x="20.8" y="119">(PCINT3/OC2A/MOSI)PB3</text>
<text x="96.1" y="116.4">ADC6</text>
<text x="96.2" y="119">AVCC</text>
<text x="302.8" y="117.7">G</text>
<text x="308.2" y="118.9" transform="rotate(-90 308.2 118.9)">S</text>
<text x="308.2" y="116.3" transform="rotate(-90 308.2 116.3)">D</text>
<text x="335.4" y="115.2">RRST</text>
<text x="335.8" y="117.7">1</text>
<text x="338.4" y="117.7">2</text>
<text x="366.3" y="119">1</text>
<text x="366.8" y="116.4">SWMODE</text>
<text x="374" y="119">2</text>
<text x="20.8" y="121.5">(PCINT4/MISO)PB4</text>
<text x="52.8" y="124.1">ATmega328P-AU</text>
<text x="83.7" y="121.5">PB5(SCK/PCINT5)</text>
<text x="130" y="121.5">SW5</text>
<text x="130" y="124.1">1</text>
<text x="132.7" y="124.1">2</text>
<text x="159.6" y="124.1">LED5A</text>
<text x="190.6" y="122.8">RL5A</text>
<text x="191" y="125.3">1</text>
<text x="193.7" y="125.3">2</text>
<text x="220.5" y="124.1">LED5B</text>
<text x="251.5" y="122.8">RL5B</text>
<text x="252" y="125.3">1</text>
<text x="254.6" y="125.3">2</text>
<text x="300.5" y="125.3">AO3401A</text>
<text x="336" y="120.2">10k</text>
<text x="361.5" y="121.5">TS-1088-AR02016</text>
<text x="124.4" y="131.7">TSF002A05026A</text>
<text x="130" y="129.1">3</text>
<text x="132.7" y="129.1">4</text>
<text x="155.5" y="129.1">KT-0603R</text>
<text x="161.8" y="126.6">K</text>
<text x="162" y="126.6">A</text>
<text x="166.6" y="129.1">red</text>
<text x="191.1" y="127.9">270</text>
<text x="216.5" y="129.1">KT-0603R</text>
<text x="222.8" y="126.6">K</text>
<text x="223" y="126.6">A</text>
<text x="227.6" y="129.1">red</text>
<text x="252.1" y="127.9">270</text>
<text x="130" y="144.4">SW6</text>
<text x="130" y="146.9">1</text>
<text x="132.7" y="146.9">2</text>
<text x="159.6" y="146.9">LED6A</text>
<text x="161.8" y="149.5">K</text>
<text x="162" y="149.5">A</text>
<text x="190.6" y="145.6">RL6A</text>
<text x="191" y="148.2">1</text>
<text x="193.7" y="148.2">2</text>
<text x="220.5" y="146.9">LED6B</text>
<text x="222.8" y="149.5">K</text>
<text x="223" y="149.5">A</text>
<text x="251.5" y="145.6">RL6B</text>
<text x="252" y="148.2">1</text>
<text x="254.6" y="148.2">2</text>
<text x="124.4" y="154.5">TSF002A05026A</text>
<text x="130" y="152">3</text>
<text x="132.7" y="152">4</text>
<text x="155.5" y="152">KT-0603R</text>
<text x="166.6" y="152">red</text>
<text x="191.1" y="150.7">270</text>
<text x="216.5" y="152">KT-0603R</text>
<text x="227.6" y="152">red</text>
<text x="252.1" y="150.7">270</text>
<text x="130" y="167.2">SW7</text>
<text x="130" y="169.8">1</text>
<text x="132.7" y="169.8">2</text>
<text x="159.6" y="169.8">LED7A</text>
<text x="161.8" y="172.3">K</text>
<text x="162" y="172.3">A</text>
<text x="190.6" y="168.5">RL7A</text>
<text x="191" y="171">1</text>
<text x="191.1" y="173.6">270</text>
<text x="193.7" y="171">2</text>
<text x="220.5" y="169.8">LED7B</text>
<text x="222.8" y="172.3">K</text>
<text x="223" y="172.3">A</text>
<text x="251.5" y="168.5">RL7B</text>
<text x="252" y="171">1</text>
<text x="252.1" y="173.6">270</text>
<text x="254.6" y="171">2</text>
<text x="124.4" y="177.4">TSF002A05026A</text>
<text x="130" y="174.9">3</text>
<text x="132.7" y="174.9">4</text>
<text x="155.5" y="174.9">KT-0603R</text>
<text x="166.6" y="174.9">red</text>
<text x="216.5" y="174.9">KT-0603R</text>
<text x="227.6" y="174.9">red</text>
<text x="130" y="190.1">SW8</text>
<text x="190.6" y="191.4">RL8A</text>
<text x="251.5" y="191.4">RL8B</text>
<text x="130" y="192.6">1</text>
<text x="130" y="197.7">3</text>
<text x="132.7" y="192.6">2</text>
<text x="132.7" y="197.7">4</text>
<text x="155.5" y="197.7">KT-0603R</text>
<text x="159.6" y="192.6">LED8A</text>
<text x="161.8" y="195.2">K</text>
<text x="162" y="195.2">A</text>
<text x="166.6" y="197.7">red</text>
<text x="191" y="193.9">1</text>
<text x="191.1" y="196.4">270</text>
<text x="193.7" y="193.9">2</text>
<text x="216.5" y="197.7">KT-0603R</text>
<text x="220.5" y="192.6">LED8B</text>
<text x="222.8" y="195.2">K</text>
<text x="223" y="195.2">A</text>
<text x="227.6" y="197.7">red</text>
<text x="252" y="193.9">1</text>
<text x="252.1" y="196.4">270</text>
<text x="254.6" y="193.9">2</text>
<text x="124.4" y="200.3">TSF002A05026A</text>
</g>
<g font-size="1.3" fill="#939391">
<text x="368.7" y="80.9">JISP</text>
<text x="371.3" y="83.4">1</text>
<text x="371.3" y="86">2</text>
<text x="371.3" y="88.5">3</text>
<text x="371.3" y="91">4</text>
<text x="371.3" y="93.6">5</text>
<text x="369.2" y="98.7">ISP</text>
<text x="371.3" y="96.1">6</text>
</g>
</svg>
